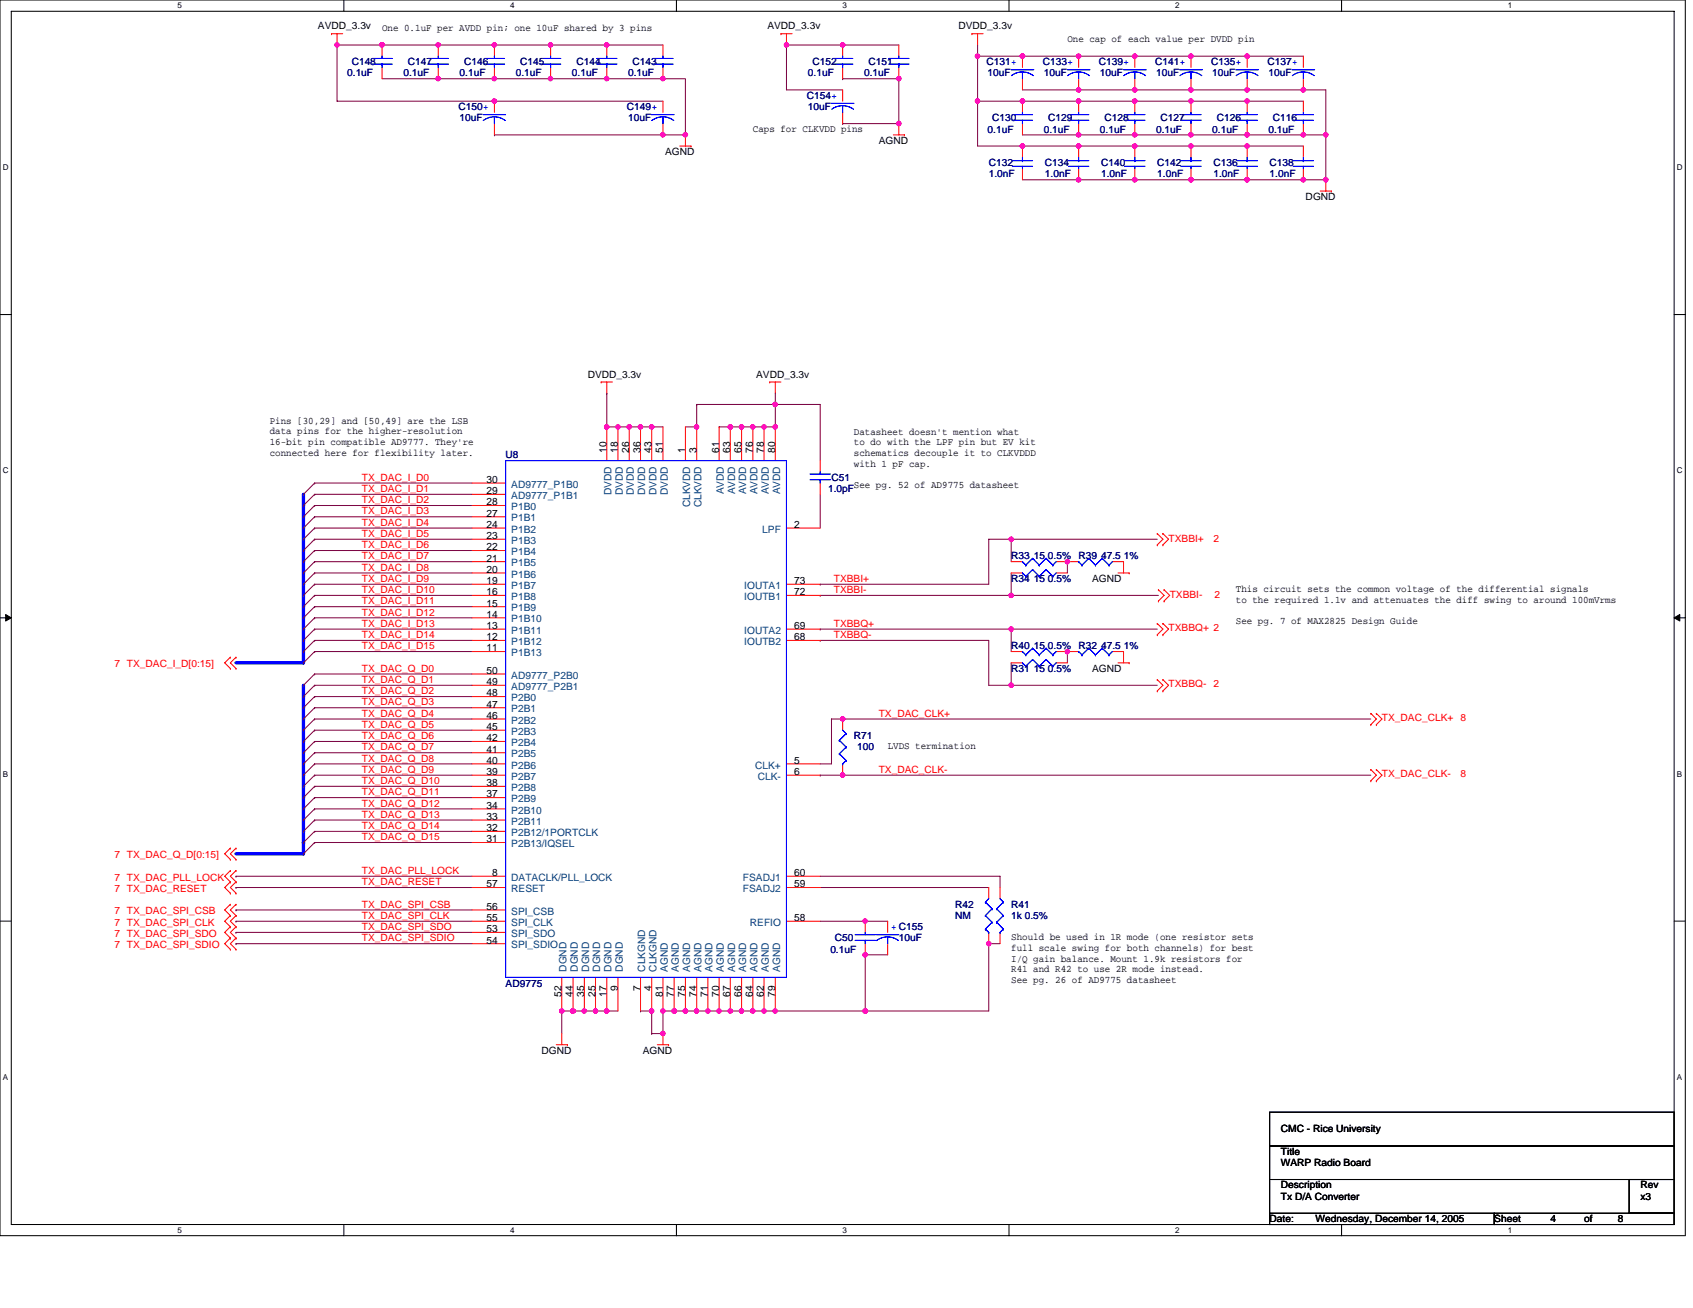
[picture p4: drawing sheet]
<svg xmlns="http://www.w3.org/2000/svg" width="279mm" height="216mm" viewBox="0 0 279 216" stroke-linecap="round" stroke-linejoin="round" font-family="sans-serif">
<path d="M0 0h278.1v204h-278.1zM1.9 1.9h274.4v200.2h-274.4z" fill="none" stroke="#000" stroke-width=".17"/>
<g fill="#fff">
<path d="M29.3 .2h.7v1.5h-.7z"/>
<path d="M29.3 202.3h.7v1.5h-.7z"/>
</g>
<path d="M56.7 0v1.9M56.7 202.1v1.9" fill="none" stroke="#000" stroke-width=".17"/>
<g fill="#fff">
<path d="M84.2 .2h.7v1.5h-.7z"/>
<path d="M84.2 202.3h.7v1.5h-.7z"/>
</g>
<path d="M111.6 0v1.9M111.6 202.1v1.9" fill="none" stroke="#000" stroke-width=".17"/>
<g fill="#fff">
<path d="M139.1 .2h.7v1.5h-.7z"/>
<path d="M139.1 202.3h.7v1.5h-.7z"/>
</g>
<path d="M166.5 0v1.9M166.5 202.1v1.9" fill="none" stroke="#000" stroke-width=".17"/>
<g fill="#fff">
<path d="M194 .2h.7v1.5h-.7z"/>
<path d="M194 202.3h.7v1.5h-.7z"/>
</g>
<path d="M221.4 0v1.9M221.4 202.1v1.9" fill="none" stroke="#000" stroke-width=".17"/>
<g fill="#fff">
<path d="M248.8 .2h.8v1.5h-.8z"/>
<path d="M248.8 202.3h.8v1.5h-.8z"/>
<path d="M.5 26.9h.9v1.4h-.9z"/>
<path d="M276.8 26.9h.9v1.4h-.9z"/>
<path d="M.5 76.9h.9v1.5h-.9z"/>
<path d="M276.8 76.9h.9v1.5h-.9z"/>
</g>
<path d="M0 51.9h1.9M276.3 51.9h1.9" fill="none" stroke="#000" stroke-width=".17"/>
<g fill="#fff">
<path d="M.5 127h.8v1.5h-.8z"/>
<path d="M276.8 127h.8v1.5h-.8z"/>
</g>
<path d="M0 102h1.9M276.3 102h1.9" fill="none" stroke="#000" stroke-width=".17"/>
<path d="M.9 101.4l1 .6-1 .5zM276.3 102l.9-.6v1.1z" fill="#000" stroke="#000" stroke-width=".17"/>
<g fill="#fff">
<path d="M.5 177.1h.8v1.4h-.8z"/>
<path d="M276.8 177.1h.8v1.4h-.8z"/>
</g>
<path d="M0 152h1.9M276.3 152h1.9M209.5 183.6h66.8v5.5h-66.8zM209.5 189.1h66.8v5.6h-66.8zM209.5 194.7v5.6M268.9 194.7h7.4v5.6h-7.4zM209.5 200.3h37.1v1.8h-37.1zM209.5 200.3h.1M246.6 200.3h29.7v1.8h-29.7z" fill="none" stroke="#000" stroke-width=".17"/>
<g fill="none" stroke="#800040" stroke-width=".17">
<path d="M55.6 7.4h.1M55.6 7.4v9.3h26M55.6 7.4h53.8M63.1 7.4h.1M63.1 13h9.2M72.3 7.4h.1M72.3 13h.1M72.3 13h40.8v9.3h-31.5M81.6 7.4h.1M81.6 13h.1M81.6 16.7h.1M81.6 16.7h27.8"/>
<path d="M90.9 13h.1M90.9 7.4h.1M100.1 7.4h.1M100.1 13h.1M139.1 13h.1M139.1 7.4h-9.3v7.4h9.3M139.1 7.4h9.2M139.1 7.4h.1M139.1 13h9.2v7.4h-9.2M161.3 16.7h.1M161.3 9.3h.1M161.3 7.4v1.9"/>
<path d="M161.3 9.3v7.4h7.4M161.3 16.7v7.4h7.4M161.3 9.3h53.8M168.7 9.3h.1M168.7 16.7h.1M168.7 14.8h9.3M168.7 16.7h46.4M178 9.3h.1M178 16.7h.1M178 14.8h.1M178 14.8h40.8v7.5M187.3 9.3h.1"/>
<path d="M187.3 16.7h.1M187.3 14.8h.1M196.6 14.8h.1M196.6 16.7h.1M196.6 9.3h.1M205.8 9.3h.1M205.8 16.7h.1M205.8 14.8h.1M81.6 22.3h.1M109.4 22.3h.1M139.1 20.4h.1M168.7 22.3h9.3"/>
<path d="M168.7 24.1h.1M168.7 29.7h9.3M168.7 24.1h46.4M178 22.3h.1M178 24.1h.1M178 29.7h.1M178 22.3h40.8M187.3 22.3h.1M187.3 24.1h.1M187.3 29.7h.1M196.6 24.1h.1M196.6 22.3h.1"/>
<path d="M196.6 29.7h.1M205.8 22.3h.1M205.8 24.1h.1M205.8 29.7h.1M215.1 29.7h.1M215.1 22.3h.1M218.8 22.3v7.4h-40.8M51.9 79.7h.1M51.9 79.7h26M51.9 79.7l-1.8 1.9M100.1 70.5h.1M100.1 64.9h.1"/>
<path d="M100.1 70.5h9.3M100.1 64.9v5.6M102 70.5h.1M103.8 70.5h.1M105.7 70.5h.1M107.5 70.5h.1M115 66.8h.1M115 66.8v3.7h-1.9M115 66.8h13M118.7 70.5h.1M120.5 70.5h.1M122.4 70.5h.1"/>
<path d="M124.2 70.5h.1M126.1 70.5h.1M128 66.8h7.4v9.2M128 66.8h.1M128 64.9v1.9M128 66.8v3.7h-9.3M50.1 81.6h.1M50.1 83.4h.1M50.1 85.3h.1M50.1 87.2h.1M50.1 89h.1M50.1 90.9h.1"/>
<path d="M50.1 92.7h.1M50.1 94.6h.1M50.1 96.4h.1M50.1 98.3h.1M51.9 98.3h.1M51.9 94.6h.1M51.9 96.4h.1M51.9 92.7h.1M51.9 90.9h.1M51.9 87.2h.1M51.9 89h.1M51.9 85.3h.1"/>
<path d="M51.9 81.6h.1M51.9 83.4h.1M51.9 98.3h26M51.9 89h26M51.9 96.4h26M51.9 94.6h26M51.9 92.7h26M51.9 90.9h26M51.9 87.2h26M51.9 85.3h26M51.9 81.6h26M51.9 83.4h26"/>
<path d="M51.9 81.6l-1.8 1.8M51.9 83.4l-1.8 1.9M51.9 85.3l-1.8 1.9M51.9 87.2l-1.8 1.8M51.9 89l-1.8 1.9M51.9 90.9l-1.8 1.8M51.9 92.7l-1.8 1.9M51.9 94.6l-1.8 1.8M51.9 96.4l-1.8 1.9M51.9 98.3l-1.8 1.8M135.4 96.4h.1M135.4 98.3h.1"/>
<path d="M135.4 81.6v5.6M135.4 98.3h55.8M166.9 98.3h.1M166.9 89v3.7M166.9 89h.1M166.9 89h-3.7v7.4h-27.8M166.9 94.6v3.7M166.9 89h24.1M176.1 92.7h.1M176.1 92.7v1.9M50.1 100.1h.1M50.1 102h.1"/>
<path d="M50.1 103.8h.1M50.1 105.7h.1M50.1 107.5h.1M50.1 109.4h.1M50.1 113.1h.1M50.1 115h.1M50.1 116.8h.1M50.1 118.7h.1M51.9 107.5h.1M51.9 105.7h.1M51.9 103.8h.1M51.9 102h.1"/>
<path d="M51.9 100.1h.1M51.9 118.7h.1M51.9 111.3h.1M51.9 113.1h.1M51.9 116.8h.1M51.9 115h.1M51.9 113.1h26M51.9 105.7h26M51.9 103.8h26M51.9 107.5h26M51.9 102h26M51.9 100.1h26"/>
<path d="M51.9 118.7h26M51.9 111.3h26M51.9 116.8h26M51.9 115h26M51.9 100.1l-1.8 1.9M51.9 102l-1.8 1.8M51.9 103.8l-1.8 1.9M51.9 105.7l-1.8 1.8M51.9 107.5l-1.8 1.9M51.9 111.3l-1.8 1.8M51.9 113.1l-1.8 1.9M51.9 115l-1.8 1.8"/>
<path d="M51.9 116.8l-1.8 1.9M51.9 118.7l-1.8 1.8M135.4 105.7h.1M135.4 105.7h27.8v7.4h3.7M135.4 103.8h.1M135.4 103.8h31.5M137.2 118.7v7.4h-1.8M137.2 118.7h.1M137.2 118.7h89M139.1 118.7h.1M166.9 113.1h.1M166.9 103.8h24.1"/>
<path d="M166.9 103.8v3.7M166.9 109.4v3.7M166.9 113.1h24.1M176.1 107.5h.1M176.1 107.5v1.9M50.1 120.5h.1M50.1 122.4h.1M50.1 124.2h.1M50.1 126.1h.1M50.1 128h.1M50.1 129.8h.1M50.1 131.7h.1"/>
<path d="M50.1 133.5h.1M50.1 135.4h.1M50.1 137.2h.1M50.1 139.1h.1M51.9 139.1h.1M51.9 137.2h.1M51.9 133.5h.1M51.9 135.4h.1M51.9 131.7h.1M51.9 128h.1M51.9 126.1h.1M51.9 129.8h.1"/>
<path d="M51.9 122.4h.1M51.9 124.2h.1M51.9 120.5h.1M51.9 139.1h26M51.9 137.2h26M51.9 133.5h26M51.9 135.4h26M51.9 131.7h26M51.9 128h26M51.9 126.1h26M51.9 129.8h26M51.9 122.4h26"/>
<path d="M51.9 124.2h26M51.9 120.5h26M51.9 120.5l-1.8 1.9M51.9 122.4l-1.8 1.8M51.9 124.2l-1.8 1.9M51.9 126.1l-1.8 1.9M51.9 128l-1.8 1.8M51.9 129.8l-1.8 1.9M51.9 131.7l-1.8 1.8M51.9 133.5l-1.8 1.9M51.9 135.4l-1.8 1.8M51.9 137.2l-1.8 1.9"/>
<path d="M51.9 139.1l-1.8 1.8M135.4 128h.1M135.4 128h90.8M139.1 128h.1M38.9 144.6h.1M38.9 146.5h.1M38.9 150.2h.1M38.9 152.1h.1M38.9 153.9h.1M38.9 155.8h.1M38.9 144.6h39M38.9 146.5h39"/>
<path d="M38.9 150.2h39M38.9 152.1h39M38.9 153.9h39M38.9 155.8h39M50.1 140.9h.1M135.4 146.5h27.8M135.4 144.6h29.6v1.9M135.4 152.1h7.4M142.8 152.1h.1M142.8 157.6v9.3M142.8 157.6h.1M142.8 152.1h3.7"/>
<path d="M142.8 157.6h3.7M163.2 155.8h1.8M163.2 155.8h.1M163.2 155.8v11.1h-53.8M92.7 166.9h.1M92.7 166.9v3.7M92.7 166.9h9.3M94.6 166.9h.1M96.4 166.9h.1M98.3 166.9h.1M100.1 166.9h.1M105.7 166.9h.1"/>
<path d="M105.7 166.9h1.8v3.7M107.5 170.6h.1M109.4 166.9h.1M109.4 166.9v3.7h-1.9M111.3 166.9h.1M113.1 166.9h.1M115 166.9h.1M116.8 166.9h.1M118.7 166.9h.1M120.5 166.9h.1M122.4 166.9h.1M124.2 166.9h.1"/>
<path d="M126.1 166.9h.1M128 166.9h.1M142.8 166.9h.1"/>
</g>
<g fill="#f0f" stroke="#f0f" stroke-width=".17">
<circle cx="176.1" cy="107.5" r=".36"/>
<circle cx="166.9" cy="113.1" r=".37"/>
<circle cx="166.9" cy="98.3" r=".36"/>
<circle cx="166.9" cy="89" r=".36"/>
<circle cx="166.9" cy="103.8" r=".37"/>
<circle cx="176.1" cy="92.7" r=".36"/>
<circle cx="100.1" cy="70.5" r=".36"/>
<circle cx="102" cy="70.5" r=".36"/>
<circle cx="107.5" cy="70.5" r=".36"/>
<circle cx="103.8" cy="70.5" r=".37"/>
<circle cx="120.5" cy="70.5" r=".36"/>
<circle cx="126.1" cy="70.5" r=".36"/>
<circle cx="122.4" cy="70.5" r=".37"/>
<circle cx="94.6" cy="166.9" r=".37"/>
<circle cx="92.7" cy="166.9" r=".36"/>
<circle cx="96.4" cy="166.9" r=".36"/>
<circle cx="100.1" cy="166.9" r=".36"/>
<circle cx="107.5" cy="166.9" r=".36"/>
<circle cx="111.2" cy="166.9" r=".36"/>
<circle cx="122.4" cy="166.9" r=".37"/>
<circle cx="115" cy="166.9" r=".36"/>
<circle cx="142.8" cy="166.9" r=".36"/>
<circle cx="127.9" cy="166.9" r=".36"/>
<circle cx="116.8" cy="166.9" r=".36"/>
<circle cx="113.1" cy="166.9" r=".37"/>
<circle cx="118.7" cy="166.9" r=".36"/>
<circle cx="120.5" cy="166.9" r=".36"/>
<circle cx="115" cy="70.5" r=".36"/>
<circle cx="105.7" cy="70.5" r=".36"/>
<circle cx="98.3" cy="166.9" r=".36"/>
<circle cx="124.2" cy="70.5" r=".36"/>
<circle cx="124.2" cy="166.9" r=".36"/>
<circle cx="142.8" cy="152" r=".36"/>
<circle cx="142.8" cy="157.6" r=".36"/>
<circle cx="163.2" cy="155.7" r=".36"/>
<circle cx="139.1" cy="127.9" r=".36"/>
<circle cx="127.9" cy="70.5" r=".36"/>
<circle cx="127.9" cy="66.7" r=".37"/>
<circle cx="109.4" cy="170.6" r=".36"/>
<circle cx="109.4" cy="166.9" r=".36"/>
<circle cx="126.1" cy="166.9" r=".36"/>
<circle cx="168.7" cy="9.3" r=".37"/>
<circle cx="187.3" cy="9.3" r=".37"/>
<circle cx="205.8" cy="9.3" r=".37"/>
<circle cx="178" cy="9.3" r=".37"/>
<circle cx="168.7" cy="16.7" r=".37"/>
<circle cx="205.8" cy="16.7" r=".37"/>
<circle cx="178" cy="16.7" r=".37"/>
<circle cx="187.3" cy="16.7" r=".37"/>
<circle cx="215.1" cy="14.8" r=".37"/>
<circle cx="205.8" cy="14.8" r=".37"/>
<circle cx="187.3" cy="14.8" r=".37"/>
<circle cx="196.5" cy="14.8" r=".37"/>
<circle cx="178" cy="14.8" r=".37"/>
<circle cx="178" cy="22.2" r=".37"/>
<circle cx="187.3" cy="22.2" r=".37"/>
<circle cx="205.8" cy="22.2" r=".37"/>
<circle cx="205.8" cy="24.1" r=".37"/>
<circle cx="178" cy="24.1" r=".37"/>
<circle cx="187.3" cy="24.1" r=".37"/>
<circle cx="168.7" cy="24.1" r=".37"/>
<circle cx="196.5" cy="24.1" r=".37"/>
<circle cx="187.3" cy="29.7" r=".38"/>
<circle cx="178" cy="29.7" r=".38"/>
<circle cx="218.8" cy="29.7" r=".37"/>
<circle cx="215.1" cy="29.7" r=".38"/>
<circle cx="218.8" cy="22.2" r=".36"/>
<circle cx="215.1" cy="22.2" r=".37"/>
<circle cx="161.3" cy="16.7" r=".36"/>
<circle cx="196.5" cy="16.7" r=".37"/>
<circle cx="196.5" cy="9.3" r=".37"/>
<circle cx="205.8" cy="29.7" r=".38"/>
<circle cx="196.5" cy="22.2" r=".37"/>
<circle cx="196.5" cy="29.7" r=".38"/>
<circle cx="63" cy="7.4" r=".36"/>
<circle cx="55.6" cy="7.4" r=".36"/>
<circle cx="81.6" cy="7.4" r=".36"/>
<circle cx="72.3" cy="7.4" r=".36"/>
<circle cx="100.1" cy="7.4" r=".36"/>
<circle cx="109.4" cy="22.2" r=".36"/>
<circle cx="109.4" cy="13" r=".36"/>
<circle cx="100.1" cy="13" r=".36"/>
<circle cx="72.3" cy="13" r=".36"/>
<circle cx="90.8" cy="13" r=".36"/>
<circle cx="81.6" cy="13" r=".36"/>
<circle cx="113.1" cy="22.2" r=".37"/>
<circle cx="81.6" cy="16.7" r=".36"/>
<circle cx="148.3" cy="13" r=".36"/>
<circle cx="129.8" cy="7.4" r=".36"/>
<circle cx="139.1" cy="7.4" r=".36"/>
<circle cx="148.3" cy="20.4" r=".37"/>
<circle cx="90.8" cy="7.4" r=".36"/>
<circle cx="161.3" cy="9.3" r=".36"/>
<circle cx="139.1" cy="118.7" r=".36"/>
</g>
<path d="M50.1 81.6v27.8h-11.2M50.1 113.1v26M50.1 139.1v1.8h-11.2M50.1 139.1h.1" fill="none" stroke="#00f" stroke-width=".55"/>
<g fill="none" stroke="#f00" stroke-width=".17">
<path d="M54.7 5.6h.1M54.7 5.6h1.9M55.6 5.6v1.8M63.1 7.4v1.9M63.1 11.1v1.9M72.3 7.4v1.9M72.3 11.1v1.9M81.6 7.4v1.9M81.6 11.1v1.9M81.6 16.7v1.8M90.9 7.4v1.9M90.9 11.1v1.9"/>
<path d="M100.1 7.4v1.9M100.1 11.1v1.9M109.4 7.4v1.9M109.4 11.1v1.9M109.4 16.7v1.8M128.9 5.6h.1M128.9 5.6h1.8M129.8 5.6v1.8M139.1 7.4v1.9M139.1 11.1v1.9M139.1 14.8v1.9M139.1 18.5v1.9"/>
<path d="M148.3 7.4v1.9M148.3 11.1v1.9M160.4 5.6h.1M160.4 5.6h1.8M161.3 5.6v1.8M168.7 9.3v1.8M168.7 13v1.8M168.7 16.7v1.8M178 9.3v1.8M178 13v1.8M178 16.7v1.8M187.3 9.3v1.8"/>
<path d="M187.3 13v1.8M187.3 16.7v1.8M196.6 9.3v1.8M196.6 13v1.8M196.6 16.7v1.8M205.8 9.3v1.8M205.8 13v1.8M205.8 16.7v1.8M215.1 9.3v1.8M215.1 13v1.8M215.1 16.7v1.8M81.6 20.4v1.9"/>
<path d="M109.4 20.4v1.9M112.2 24.1h1.8M113.1 22.3v1.8M114 24.1h.1M147.4 22.3h1.9M148.3 20.4v1.9M149.3 22.3h.1M168.7 20.4v1.9M168.7 24.1v1.9M168.7 27.8v1.9M178 20.4v1.9M178 24.1v1.9"/>
<path d="M178 27.8v1.9M187.3 20.4v1.9M187.3 24.1v1.9M187.3 27.8v1.9M196.6 20.4v1.9M196.6 24.1v1.9M196.6 27.8v1.9M205.8 20.4v1.9M205.8 24.1v1.9M205.8 27.8v1.9M215.1 20.4v1.9M215.1 24.1v1.9"/>
<path d="M215.1 27.8v1.9M217.9 31.5h1.8M218.8 29.7v1.8M219.7 31.5h.1M77.9 79.7h5.5M99.2 63.1h.1M99.2 63.1h1.9M100.1 63.1v1.8M100.1 70.5v5.5M102 70.5v5.5M103.8 70.5v5.5M105.7 70.5v5.5"/>
<path d="M107.5 70.5v5.5M109.4 70.5v5.5M113.1 70.5v5.5M115 70.5v5.5M118.7 70.5v5.5M120.5 70.5v5.5M122.4 70.5v5.5M124.2 70.5v5.5M126.1 70.5v5.5M127 63.1h.1M127 63.1h1.9M128 63.1v1.8"/>
<path d="M128 70.5v5.5M135.4 76v1.9M135.4 79.7v1.9M77.9 94.6h5.5M77.9 92.7h5.5M77.9 87.2h5.5M77.9 83.4h5.5M77.9 85.3h5.5M77.9 89h5.5M77.9 90.9h5.5M77.9 96.4h5.5M77.9 98.3h5.5"/>
<path d="M77.9 81.6h5.5M129.8 87.2h5.6M129.8 96.4h5.6M129.8 98.3h5.6M166.9 94.6h1.8M166.9 92.7h1.8M174.3 94.6h1.8M174.3 92.7h3.7M183.6 92.7h1.8v1.9M184.5 94.6h1.9M186.4 94.6h.1M191 89.9h.1"/>
<path d="M191 88.1h.1M191 88.1l.9 .9-.9 .9M191.2 99.2h.1M191.2 97.3h.1M191.2 97.3l.9 1-.9 .9M191.9 89.9h.1M191.9 88.1h.1M191.9 88.1l.9 .9-.9 .9M192.1 99.2h.1M192.1 97.3h.1M192.1 97.3l.9 1-.9 .9M38 108.5h.1"/>
<path d="M38 110.3h.1M38 108.5l-.9 .9 .9 .9M38.9 108.5h.1M38.9 110.3h.1M38.9 108.5l-.9 .9 .9 .9M77.9 107.5h5.5M77.9 102h5.5M77.9 103.8h5.5M77.9 105.7h5.5M77.9 100.1h5.5M77.9 115h5.5M77.9 116.8h5.5"/>
<path d="M77.9 118.7h5.5M77.9 113.1h5.5M77.9 111.3h5.5M129.8 103.8h5.6M129.8 105.7h5.6M139.1 118.7v1.8M166.9 109.4h1.8M166.9 107.5h1.8M174.3 109.4h1.8M174.3 107.5h3.7M183.6 107.5h1.8v1.9M184.5 109.4h1.9"/>
<path d="M186.4 109.4h.1M191 104.8h.1M191 102.9h.1M191 114h.1M191 112.2h.1M191 102.9l.9 .9-.9 1M191 112.2l.9 .9-.9 .9M191.9 104.8h.1M191.9 102.9h.1M191.9 114h.1M191.9 112.2h.1M191.9 102.9l.9 .9-.9 1"/>
<path d="M191.9 112.2l.9 .9-.9 .9M226.2 119.6h.1M226.2 117.8h.1M226.2 117.8l.9 .9-.9 .9M227.1 119.6h.1M227.1 117.8h.1M227.1 117.8l1 .9-1 .9M38 140h.1M38 140l-.9 .9 .9 1M38.9 140h.1M38.9 140l-.9 .9 .9 1M77.9 128h5.5"/>
<path d="M77.9 126.1h5.5M77.9 133.5h5.5M77.9 135.4h5.5M77.9 137.2h5.5M77.9 139.1h5.5M77.9 120.5h5.5M77.9 122.4h5.5M77.9 124.2h5.5M77.9 129.8h5.5M77.9 131.7h5.5M129.8 128h5.6M129.8 126.1h5.6"/>
<path d="M139.1 126.1v1.9M226.2 128.9h.1M226.2 127h.1M226.2 127l.9 1-.9 .9M227.1 128.9h.1M227.1 127h.1M227.1 127l1 1-1 .9M38 141.9h.1M38 143.7h.1M38 145.6h.1M38 147.4h.1M38 149.3h.1"/>
<path d="M38 151.1h.1M38 153h.1M38 154.8h.1M38 156.7h.1M38 143.7l-.9 .9 .9 1M38 145.6l-.9 .9 .9 .9M38 149.3l-.9 .9 .9 .9M38 151.1l-.9 1 .9 .9M38 153l-.9 .9 .9 .9M38 154.8l-.9 1 .9 .9M38.9 141.9h.1M38.9 143.7h.1"/>
<path d="M38.9 145.6h.1M38.9 147.4h.1M38.9 149.3h.1M38.9 151.1h.1M38.9 153h.1M38.9 154.8h.1M38.9 156.7h.1M38.9 143.7l-.9 .9 .9 1M38.9 145.6l-.9 .9 .9 .9M38.9 149.3l-.9 .9 .9 .9M38.9 151.1l-.9 1 .9 .9M38.9 153l-.9 .9 .9 .9"/>
<path d="M38.9 154.8l-.9 1 .9 .9M77.9 144.6h5.5M77.9 146.5h5.5M77.9 152.1h5.5M77.9 155.8h5.5M77.9 150.2h5.5M77.9 153.9h5.5M129.8 144.6h5.6M129.8 146.5h5.6M129.8 152.1h5.6M142.8 152.1v1.8M142.8 155.8v1.8"/>
<path d="M146.5 152.1v1.8M146.5 155.8v1.8M163.2 146.5v1.8M163.2 153.9v1.9M165 146.5v1.8M165 153.9v1.9M91.8 172.4h1.8M92.7 170.6v1.8M92.7 161.3v5.6M93.6 172.4h.1M94.6 161.3v5.6M96.4 161.3v5.6"/>
<path d="M98.3 161.3v5.6M100.1 161.3v5.6M102 161.3v5.6M105.7 161.3v5.6M107.5 161.3v5.6M108.5 172.4h1.8M109.4 170.6v1.8M109.4 161.3v5.6M110.3 172.4h.1M111.3 161.3v5.6M113.1 161.3v5.6M115 161.3v5.6"/>
<path d="M116.8 161.3v5.6M118.7 161.3v5.6M120.5 161.3v5.6M122.4 161.3v5.6M124.2 161.3v5.6M126.1 161.3v5.6M128 161.3v5.6"/>
</g>
<g fill="none" stroke="#00f" stroke-width=".17">
<path d="M61.4 10.6h3.3M61.4 9.7h3.3M63.1 9.3v.4M63.1 10.6h.1M63.1 10.6v.5M70.7 10.6h3.3M70.7 9.7h3.3M72.3 9.3v.4M72.3 10.6h.1M72.3 10.6v.5M79.7 18.9h3.7M79.8 19.9a2.97 2.97 0 0 1 3.6 0"/>
<path d="M79.9 10.6h3.4M79.9 9.7h3.4M81.6 19.3v1.1M81.6 9.3v.4M81.6 10.6h.1M81.6 10.6v.5M89.2 10.6h3.3M89.2 9.7h3.3M90.9 9.3v.4M90.9 10.6h.1M90.9 10.6v.5M98.5 10.6h3.3"/>
<path d="M98.5 9.7h3.3M100.1 9.3v.4M100.1 10.6h.1M100.1 10.6v.5M107.5 18.9h3.8M107.6 19.9a2.97 2.97 0 0 1 3.6 0M107.7 10.6h3.4M107.7 9.7h3.4M109.4 9.3v.4M109.4 10.6h.1M109.4 19.3v1.1M109.4 10.6v.5"/>
<path d="M137.2 17.1h3.7M137.3 18l1-.5 .7-.1 .8 .1 1.1 .5M137.4 10.6h3.3M137.4 9.7h3.3M139.1 17.4v1.1M139.1 9.3v.4M139.1 10.6h.1M139.1 10.6v.5M146.7 10.6h3.3M146.7 9.7h3.3M148.3 9.3v.4M148.3 10.6h.1"/>
<path d="M148.3 10.6v.5M166.9 11.5h3.7M166.9 12.5a2.94 2.94 0 0 1 3.6 0M167.1 19.9h3.3M167.1 18.9h3.3M168.7 11.9v1.1M168.7 18.5v.4M168.7 19.9h.1M168.7 19.9v.5M176.1 11.5h3.8M176.2 12.5a2.94 2.94 0 0 1 3.6 0M176.3 19.9h3.4"/>
<path d="M176.3 18.9h3.4M178 18.5v.4M178 19.9h.1M178 11.9v1.1M178 19.9v.5M185.4 11.5h3.7M185.6 19.9h3.4M185.6 18.9h3.4M187.3 11.9l-1.2 .2-.6 .4M187.3 11.9l1.1 .2 .7 .4M187.3 11.9v1.1M187.3 18.5v.4"/>
<path d="M187.3 19.9h.1M187.3 19.9v.5M194.7 11.5h3.7M194.7 12.5a2.94 2.94 0 0 1 3.6 0M194.9 19.9h3.3M194.9 18.9h3.3M196.6 11.9v1.1M196.6 18.5v.4M196.6 19.9h.1M196.6 19.9v.5M204 11.5h3.7M204 12.5a2.94 2.94 0 0 1 3.6 0"/>
<path d="M204.2 19.9h3.3M204.2 18.9h3.3M205.8 11.9v1.1M205.8 18.5v.4M205.8 19.9h.1M205.8 19.9v.5M213.2 11.5h3.8M213.4 19.9h3.4M213.4 18.9h3.4M215.1 11.9l-1.2 .2-.6 .4M215.1 11.9l1.1 .2 .7 .4M215.1 11.9v1.1"/>
<path d="M215.1 18.5v.4M215.1 19.9h.1M215.1 19.9v.5M167.1 26.5h3.3M167.1 27.5h3.3M168.7 27.5v.3M168.7 26.5h.1M168.7 26v.5M176.3 26.5h3.4M176.3 27.5h3.4M178 27.5v.3M178 26.5h.1"/>
<path d="M178 26v.5M185.6 26.5h3.4M185.6 27.5h3.4M187.3 27.5v.3M187.3 26.5h.1M187.3 26v.5M194.9 26.5h3.3M194.9 27.5h3.3M196.6 27.5v.3M196.6 26.5h.1M196.6 26v.5M204.2 26.5h3.3"/>
<path d="M204.2 27.5h3.3M205.8 27.5v.3M205.8 26.5h.1M205.8 26v.5M213.4 26.5h3.4M213.4 27.5h3.4M215.1 27.5v.3M215.1 26.5h.1M215.1 26v.5M83.4 76h46.4v85.3h-46.4zM133.7 79.2h3.3M133.7 78.3h3.3"/>
<path d="M135.4 77.9v.4M135.4 79.2h.1M135.4 79.2v.5M168.7 94.6h.1M168.7 92.7h.1M168.7 94.6l.6 .5M168.7 92.7l.6 .6M169.3 95.1h.1M169.3 93.3h.1M170.4 94h.1M170.4 92.2h.1M170.4 94l1.1 1.1"/>
<path d="M170.4 94l-1.1 1.1M170.4 92.2l1.1 1.1M170.4 92.2l-1.1 1.1M171.5 95.1h.1M171.5 93.3h.1M172.6 94h.1M172.6 92.2h.1M172.6 94l1.2 1.1M172.6 94l-1.1 1.1M172.6 92.2l1.2 1.1M172.6 92.2l-1.1 1.1M173.8 95.1h.1"/>
<path d="M173.8 93.3h.1M174.3 94.6l-.5 .5M174.3 92.7l-.5 .6M178 92.7h.1M178 92.7l.6 .6M178.6 93.3h.1M179.7 92.2h.1M179.7 92.2l1.1 1.1M179.7 92.2l-1.1 1.1M180.8 93.3h.1M181.9 92.2h.1M181.9 92.2l1.1 1.1"/>
<path d="M181.9 92.2l-1.1 1.1M183 93.3h.1M183.6 92.7l-.6 .6M168.7 107.5h.1M168.7 109.4h.1M168.7 107.5l.6 .6M168.7 109.4l.6 .6M169.3 108.1h.1M169.3 110h.1M170.4 107h.1M170.4 108.9h.1M170.4 107l1.1 1.1"/>
<path d="M170.4 107l-1.1 1.1M170.4 108.9l1.1 1.1M170.4 108.9l-1.1 1.1M171.5 108.1h.1M171.5 110h.1M172.6 107h.1M172.6 108.9h.1M172.6 107l1.2 1.1M172.6 107l-1.1 1.1M172.6 108.9l1.2 1.1M172.6 108.9l-1.1 1.1M173.8 108.1h.1"/>
<path d="M173.8 110h.1M174.3 107.5l-.5 .6M174.3 109.4l-.5 .6M178 107.5h.1M178 107.5l.6 .6M178.6 108.1h.1M179.7 107h.1M179.7 107l1.1 1.1M179.7 107l-1.1 1.1M180.8 108.1h.1M181.9 107h.1M181.9 107l1.1 1.1"/>
<path d="M181.9 107l-1.1 1.1M183 108.1h.1M183.6 107.5l-.6 .6M138.5 122.2h.1M138.5 124.4h.1M138.5 122.2l1.1 1.1M138.5 124.4l1.1 1.1M139.1 126.1h.1M139.1 120.5l.5 .6M139.6 121.1h.1M139.6 123.3h.1M139.6 125.5h.1"/>
<path d="M139.6 121.1l-1.1 1.1M139.6 123.3l-1.1 1.1M139.6 125.5l-.5 .6M141.1 155.2h3.3M141.1 154.3h3.3M142.8 153.9v.4M142.8 155.2h.1M142.8 155.2v.6M144.6 154.3h3.7M144.7 155.3a2.97 2.97 0 0 1 3.6 0M146.5 154.6v1.2M162.6 148.9h.1"/>
<path d="M162.6 151.1h.1M162.6 153.4h.1M162.6 148.9l1.1 1.1M162.6 151.1l1.1 1.1M162.6 153.4l.6 .5M163.2 153.9h.1M163.2 148.3l-.6 .6M163.7 150h.1M163.7 152.2h.1M163.7 150l-1.1 1.1M163.7 152.2l-1.1 1.2M164.5 150h.1"/>
<path d="M164.5 152.2h.1M164.5 150l1.1 1.1M164.5 152.2l1.1 1.2M165 153.9h.1M165 148.3l.6 .6M165.6 148.9h.1M165.6 151.1h.1M165.6 153.4h.1M165.6 148.9l-1.1 1.1M165.6 151.1l-1.1 1.1M165.6 153.4l-.6 .5"/>
</g>
<g font-size="1.7">
<text x="52.5" y="4.8">AVDD_3.3v</text>
<text x="63.1" y="5">One 0.1uF per AVDD pin; one 10uF shared by 3 pins</text>
<text x="126.6" y="4.8">AVDD_3.3v</text>
<text x="158.2" y="4.8">DVDD_3.3v</text>
<text x="176.1" y="6.9">One cap of each value per DVDD pin</text>
<text x="124.2" y="21.7">Caps for CLKVDD pins</text>
<text x="145" y="23.7">AGND</text>
<text x="109.8" y="25.6">AGND</text>
<text x="215.5" y="33">DGND</text>
<text x="97" y="62.3">DVDD_3.3v</text>
<text x="124.8" y="62.3">AVDD_3.3v</text>
<text x="44.5" y="69.9">Pins [30,29] and [50,49] are the LSB</text>
<text x="44.5" y="71.7">data pins for the higher-resolution</text>
<text x="140.9" y="71.8">Datasheet doesn't mention what</text>
<text x="44.5" y="73.4">16-bit pin compatible AD9777. They're</text>
<text x="44.5" y="75.2">connected here for flexibility later.</text>
<text x="100.1" y="74.7" transform="rotate(-90 100.1 74.7)">10</text>
<text x="102" y="74.7" transform="rotate(-90 102 74.7)">18</text>
<text x="103.8" y="74.7" transform="rotate(-90 103.8 74.7)">26</text>
<text x="105.7" y="74.7" transform="rotate(-90 105.7 74.7)">36</text>
<text x="107.5" y="74.7" transform="rotate(-90 107.5 74.7)">43</text>
<text x="109.4" y="74.7" transform="rotate(-90 109.4 74.7)">51</text>
<text x="113.1" y="74.7" transform="rotate(-90 113.1 74.7)">1</text>
<text x="115" y="74.7" transform="rotate(-90 115 74.7)">3</text>
<text x="118.7" y="74.7" transform="rotate(-90 118.7 74.7)">61</text>
<text x="120.5" y="74.7" transform="rotate(-90 120.5 74.7)">63</text>
<text x="122.4" y="74.7" transform="rotate(-90 122.4 74.7)">65</text>
<text x="124.2" y="74.7" transform="rotate(-90 124.2 74.7)">76</text>
<text x="126.1" y="74.7" transform="rotate(-90 126.1 74.7)">78</text>
<text x="127.9" y="74.7" transform="rotate(-90 127.9 74.7)">80</text>
<text x="140.9" y="73.5">to do with the LPF pin but EV kit</text>
<text x="140.9" y="75.3">schematics decouple it to CLKVDDD</text>
<text x="140.9" y="77">with 1 pF cap.</text>
<text x="80.3" y="83.4">28</text>
<text x="80.3" y="81.6">29</text>
<text x="80.3" y="79.7">30</text>
<text x="140.9" y="80.6">See pg. 52 of AD9775 datasheet</text>
<text x="80.3" y="85.3">27</text>
<text x="80.3" y="87.1">24</text>
<text x="80.3" y="89">23</text>
<text x="131.1" y="87.1">2</text>
<text x="80.3" y="90.8">22</text>
<text x="80.3" y="92.7">21</text>
<text x="80.3" y="94.6">20</text>
<text x="80.3" y="102">14</text>
<text x="80.3" y="96.4">19</text>
<text x="80.3" y="98.3">16</text>
<text x="80.3" y="100.1">15</text>
<text x="131.1" y="96.4">73</text>
<text x="131.1" y="98.3">72</text>
<text x="180.2" y="96.1">AGND</text>
<text x="204" y="97.7">This circuit sets the common voltage of the differential signals</text>
<text x="204" y="99.5">to the required 1.1v and attenuates the diff swing to around 100mVrms</text>
<text x="80.3" y="103.8">13</text>
<text x="80.3" y="105.7">12</text>
<text x="80.3" y="107.5">11</text>
<text x="131.1" y="103.8">69</text>
<text x="131.1" y="105.7">68</text>
<text x="204" y="103">See pg. 7 of MAX2825 Design Guide</text>
<text x="80.3" y="113.1">49</text>
<text x="80.3" y="111.2">50</text>
<text x="180.2" y="110.9">AGND</text>
<text x="80.3" y="115">48</text>
<text x="80.3" y="116.8">47</text>
<text x="80.3" y="118.7">46</text>
<text x="80.3" y="120.5">45</text>
<text x="80.3" y="122.4">42</text>
<text x="80.3" y="124.2">41</text>
<text x="146.5" y="123.7">LVDS termination</text>
<text x="80.3" y="126.1">40</text>
<text x="80.3" y="127.9">39</text>
<text x="80.3" y="129.8">38</text>
<text x="80.3" y="131.6">37</text>
<text x="131.1" y="127.9">6</text>
<text x="131.1" y="126.1">5</text>
<text x="80.3" y="133.5">34</text>
<text x="80.3" y="135.3">33</text>
<text x="80.3" y="137.2">32</text>
<text x="80.3" y="139">31</text>
<text x="80.3" y="146.5">57</text>
<text x="81.2" y="144.6">8</text>
<text x="131.1" y="144.6">60</text>
<text x="131.1" y="146.5">59</text>
<text x="80.3" y="155.7">54</text>
<text x="80.3" y="152">55</text>
<text x="80.3" y="150.2">56</text>
<text x="80.3" y="153.9">53</text>
<text x="131.1" y="152">58</text>
<text x="166.9" y="155.2">Should be used in 1R mode (one resistor sets</text>
<text x="166.9" y="157">full scale swing for both channels) for best</text>
<text x="166.9" y="158.7">I/Q gain balance. Mount 1.9k resistors for</text>
<text x="166.9" y="160.5">R41 and R42 to use 2R mode instead.</text>
<text x="92.7" y="164.5" transform="rotate(-90 92.7 164.5)">52</text>
<text x="94.6" y="164.5" transform="rotate(-90 94.6 164.5)">44</text>
<text x="96.4" y="164.5" transform="rotate(-90 96.4 164.5)">35</text>
<text x="98.3" y="164.5" transform="rotate(-90 98.3 164.5)">25</text>
<text x="100.1" y="164.5" transform="rotate(-90 100.1 164.5)">17</text>
<text x="102" y="163.6" transform="rotate(-90 102 163.6)">9</text>
<text x="105.7" y="163.6" transform="rotate(-90 105.7 163.6)">7</text>
<text x="107.5" y="163.6" transform="rotate(-90 107.5 163.6)">4</text>
<text x="109.4" y="164.5" transform="rotate(-90 109.4 164.5)">81</text>
<text x="111.2" y="164.5" transform="rotate(-90 111.2 164.5)">77</text>
<text x="113.1" y="164.5" transform="rotate(-90 113.1 164.5)">75</text>
<text x="115" y="164.5" transform="rotate(-90 115 164.5)">74</text>
<text x="116.8" y="164.5" transform="rotate(-90 116.8 164.5)">71</text>
<text x="118.7" y="164.5" transform="rotate(-90 118.7 164.5)">70</text>
<text x="120.5" y="164.5" transform="rotate(-90 120.5 164.5)">67</text>
<text x="122.4" y="164.5" transform="rotate(-90 122.4 164.5)">66</text>
<text x="124.2" y="164.5" transform="rotate(-90 124.2 164.5)">64</text>
<text x="126.1" y="164.5" transform="rotate(-90 126.1 164.5)">62</text>
<text x="127.9" y="164.5" transform="rotate(-90 127.9 164.5)">79</text>
<text x="166.9" y="162.2">See pg. 26 of AD9775 datasheet</text>
<text x="89.4" y="173.9">DGND</text>
<text x="106.1" y="173.9">AGND</text>
<text x="211.4" y="190.6">Title</text>
<text x="211.4" y="186.9">CMC - Rice University</text>
<text x="211.4" y="196.2">Description</text>
<text x="211.4" y="192.5">WARP Radio Board</text>
<text x="270.7" y="196.2">Rev</text>
<text x="209.5" y="201.7">Date:</text>
<text x="211.4" y="198">Tx D/A Converter</text>
<text x="217.1" y="201.7">Wednesday, December 14, 2005</text>
<text x="246.6" y="201.7">Sheet</text>
<text x="255.9" y="201.7">4</text>
<text x="261.5" y="201.7">of</text>
<text x="267" y="201.7">8</text>
<text x="270.7" y="198">x3</text>
</g>
<g font-size="1.7" fill="#000080">
<text x="58" y="10.8">C148</text>
<text x="67.3" y="10.8">C147</text>
<text x="76.6" y="10.8">C146</text>
<text x="85.9" y="10.8">C145</text>
<text x="95.1" y="10.8">C144</text>
<text x="104.4" y="10.8">C143</text>
<text x="134.1" y="10.8">C152</text>
<text x="143.3" y="10.8">C151</text>
<text x="162.8" y="10.8">C131+</text>
<text x="172.1" y="10.8">C133+</text>
<text x="181.4" y="10.8">C139+</text>
<text x="190.6" y="10.8">C141+</text>
<text x="199.9" y="10.8">C135+</text>
<text x="209.2" y="10.8">C137+</text>
<text x="57.3" y="12.6">0.1uF</text>
<text x="66.6" y="12.6">0.1uF</text>
<text x="75.8" y="12.6">0.1uF</text>
<text x="85.1" y="12.6">0.1uF</text>
<text x="94.4" y="12.6">0.1uF</text>
<text x="103.7" y="12.6">0.1uF</text>
<text x="133.1" y="16.3">C154+</text>
<text x="133.3" y="12.6">0.1uF</text>
<text x="142.6" y="12.6">0.1uF</text>
<text x="163" y="12.6">10uF</text>
<text x="172.3" y="12.6">10uF</text>
<text x="181.5" y="12.6">10uF</text>
<text x="190.8" y="12.6">10uF</text>
<text x="200.1" y="12.6">10uF</text>
<text x="209.3" y="12.6">10uF</text>
<text x="75.6" y="18.2">C150+</text>
<text x="75.8" y="20">10uF</text>
<text x="103.5" y="18.2">C149+</text>
<text x="103.7" y="20">10uF</text>
<text x="133.3" y="18.2">10uF</text>
<text x="163" y="21.9">0.1uF</text>
<text x="163.7" y="20">C130</text>
<text x="172.3" y="21.9">0.1uF</text>
<text x="173" y="20">C129</text>
<text x="181.5" y="21.9">0.1uF</text>
<text x="182.3" y="20">C128</text>
<text x="190.8" y="21.9">0.1uF</text>
<text x="191.5" y="20">C127</text>
<text x="200.1" y="21.9">0.1uF</text>
<text x="200.8" y="20">C126</text>
<text x="209.3" y="21.9">0.1uF</text>
<text x="210.1" y="20">C116</text>
<text x="163.2" y="27.5">C132</text>
<text x="163.2" y="29.3">1.0nF</text>
<text x="172.4" y="27.5">C134</text>
<text x="172.4" y="29.3">1.0nF</text>
<text x="181.7" y="27.5">C140</text>
<text x="181.7" y="29.3">1.0nF</text>
<text x="191" y="27.5">C142</text>
<text x="191" y="29.3">1.0nF</text>
<text x="200.3" y="27.5">C136</text>
<text x="200.3" y="29.3">1.0nF</text>
<text x="209.5" y="27.5">C138</text>
<text x="209.5" y="29.3">1.0nF</text>
<text x="83.4" y="75.6">U8</text>
<text x="136.7" y="81.2">1.0pF</text>
<text x="137.2" y="79.4">C51</text>
<text x="166.9" y="92.4">R33 15 0.5%</text>
<text x="178" y="92.4">R39 47.5 1%</text>
<text x="166.9" y="96.1">R34 15 0.5%</text>
<text x="166.9" y="107.2">R40 15 0.5%</text>
<text x="178" y="107.2">R32 47.5 1%</text>
<text x="166.9" y="110.9">R31 15 0.5%</text>
<text x="140.9" y="122">R71</text>
<text x="141.5" y="123.9">100</text>
<text x="157.6" y="149.8">R42</text>
<text x="166.9" y="149.8">R41</text>
<text x="137.8" y="155.4">C50</text>
<text x="148.3" y="155.4">10uF</text>
<text x="157.6" y="151.7">NM</text>
<text x="166.9" y="151.7">1k 0.5%</text>
<text x="137" y="157.2">0.1uF</text>
<text x="83.4" y="163">AD9775</text>
</g>
<g font-size="1.7" fill="#f00">
<text x="59.7" y="81.2">TX_DAC_I_D1</text>
<text x="59.7" y="79.4">TX_DAC_I_D0</text>
<text x="59.7" y="83.1">TX_DAC_I_D2</text>
<text x="59.7" y="86.8">TX_DAC_I_D4</text>
<text x="59.7" y="88.6">TX_DAC_I_D5</text>
<text x="59.7" y="84.9">TX_DAC_I_D3</text>
<text x="192.8" y="89.4">TXBBI+</text>
<text x="200.3" y="89.4">2</text>
<text x="59.7" y="94.2">TX_DAC_I_D8</text>
<text x="59.7" y="92.3">TX_DAC_I_D7</text>
<text x="59.7" y="90.5">TX_DAC_I_D6</text>
<text x="59.7" y="101.6">TX_DAC_I_D12</text>
<text x="59.7" y="99.8">TX_DAC_I_D11</text>
<text x="59.7" y="97.9">TX_DAC_I_D10</text>
<text x="59.7" y="96.1">TX_DAC_I_D9</text>
<text x="137.6" y="96.1">TXBBI+</text>
<text x="137.6" y="97.9">TXBBI-</text>
<text x="193" y="98.7">TXBBI-</text>
<text x="200.4" y="98.7">2</text>
<text x="59.7" y="107.2">TX_DAC_I_D15</text>
<text x="59.7" y="105.3">TX_DAC_I_D14</text>
<text x="59.7" y="103.5">TX_DAC_I_D13</text>
<text x="137.6" y="105.3">TXBBQ-</text>
<text x="137.6" y="103.5">TXBBQ+</text>
<text x="192.8" y="104.2">TXBBQ+ 2</text>
<text x="18.9" y="110.2">7 TX_DAC_I_D[0:15]</text>
<text x="59.7" y="110.9">TX_DAC_Q_D0</text>
<text x="59.7" y="112.7">TX_DAC_Q_D1</text>
<text x="192.8" y="113.5">TXBBQ-</text>
<text x="200.3" y="113.5">2</text>
<text x="59.7" y="118.3">TX_DAC_Q_D4</text>
<text x="59.7" y="116.4">TX_DAC_Q_D3</text>
<text x="59.7" y="114.6">TX_DAC_Q_D2</text>
<text x="145" y="118.3">TX_DAC_CLK+</text>
<text x="228.1" y="119">TX_DAC_CLK+</text>
<text x="241" y="119">8</text>
<text x="59.7" y="125.7">TX_DAC_Q_D8</text>
<text x="59.7" y="122">TX_DAC_Q_D6</text>
<text x="59.7" y="123.9">TX_DAC_Q_D7</text>
<text x="59.7" y="120.1">TX_DAC_Q_D5</text>
<text x="59.7" y="131.3">TX_DAC_Q_D11</text>
<text x="59.7" y="127.6">TX_DAC_Q_D9</text>
<text x="59.7" y="129.4">TX_DAC_Q_D10</text>
<text x="145" y="127.6">TX_DAC_CLK-</text>
<text x="228.1" y="128.3">TX_DAC_CLK-</text>
<text x="241" y="128.3">8</text>
<text x="59.7" y="136.8">TX_DAC_Q_D14</text>
<text x="59.7" y="133.1">TX_DAC_Q_D12</text>
<text x="59.7" y="135">TX_DAC_Q_D13</text>
<text x="18.9" y="141.7">7 TX_DAC_Q_D[0:15]</text>
<text x="59.7" y="138.7">TX_DAC_Q_D15</text>
<text x="18.9" y="145.4">7 TX_DAC_PLL_LOCK</text>
<text x="18.9" y="147.2">7 TX_DAC_RESET</text>
<text x="59.7" y="144.3">TX_DAC_PLL_LOCK</text>
<text x="59.7" y="146.1">TX_DAC_RESET</text>
<text x="59.7" y="149.8">TX_DAC_SPI_CSB</text>
<text x="18.9" y="150.9">7 TX_DAC_SPI_CSB</text>
<text x="18.9" y="152.8">7 TX_DAC_SPI_CLK</text>
<text x="18.9" y="154.6">7 TX_DAC_SPI_SDO</text>
<text x="59.7" y="151.7">TX_DAC_SPI_CLK</text>
<text x="59.7" y="153.5">TX_DAC_SPI_SDO</text>
<text x="59.7" y="155.4">TX_DAC_SPI_SDIO</text>
<text x="18.9" y="156.5">7 TX_DAC_SPI_SDIO</text>
</g>
<g font-size="1.7" fill="#004080">
<text x="84.4" y="82.4">AD9777_P1B1</text>
<text x="84.4" y="80.5">AD9777_P1B0</text>
<text x="100.9" y="81.7" transform="rotate(-90 100.9 81.7)">DVDD</text>
<text x="102.8" y="81.7" transform="rotate(-90 102.8 81.7)">DVDD</text>
<text x="104.6" y="81.7" transform="rotate(-90 104.6 81.7)">DVDD</text>
<text x="106.5" y="81.7" transform="rotate(-90 106.5 81.7)">DVDD</text>
<text x="108.3" y="81.7" transform="rotate(-90 108.3 81.7)">DVDD</text>
<text x="110.2" y="81.7" transform="rotate(-90 110.2 81.7)">DVDD</text>
<text x="113.9" y="83.8" transform="rotate(-90 113.9 83.8)">CLKVDD</text>
<text x="115.8" y="83.8" transform="rotate(-90 115.8 83.8)">CLKVDD</text>
<text x="119.5" y="81.6" transform="rotate(-90 119.5 81.6)">AVDD</text>
<text x="121.3" y="81.6" transform="rotate(-90 121.3 81.6)">AVDD</text>
<text x="123.2" y="81.6" transform="rotate(-90 123.2 81.6)">AVDD</text>
<text x="125" y="81.6" transform="rotate(-90 125 81.6)">AVDD</text>
<text x="126.9" y="81.6" transform="rotate(-90 126.9 81.6)">AVDD</text>
<text x="128.7" y="81.6" transform="rotate(-90 128.7 81.6)">AVDD</text>
<text x="84.4" y="84.2">P1B0</text>
<text x="84.4" y="86.1">P1B1</text>
<text x="84.4" y="87.9">P1B2</text>
<text x="84.4" y="89.8">P1B3</text>
<text x="125.8" y="87.9">LPF</text>
<text x="84.4" y="91.6">P1B4</text>
<text x="84.4" y="93.5">P1B5</text>
<text x="84.4" y="95.3">P1B6</text>
<text x="84.4" y="97.2">P1B7</text>
<text x="84.4" y="99">P1B8</text>
<text x="84.4" y="100.9">P1B9</text>
<text x="122.8" y="97.2">IOUTA1</text>
<text x="122.8" y="99">IOUTB1</text>
<text x="84.4" y="102.7">P1B10</text>
<text x="84.4" y="104.6">P1B11</text>
<text x="84.4" y="106.5">P1B12</text>
<text x="122.8" y="104.6">IOUTA2</text>
<text x="122.8" y="106.5">IOUTB2</text>
<text x="84.4" y="108.3">P1B13</text>
<text x="84.4" y="113.9">AD9777_P2B1</text>
<text x="84.4" y="112">AD9777_P2B0</text>
<text x="84.4" y="115.7">P2B0</text>
<text x="84.4" y="117.6">P2B1</text>
<text x="84.4" y="119.4">P2B2</text>
<text x="84.4" y="121.3">P2B3</text>
<text x="84.4" y="123.1">P2B4</text>
<text x="84.4" y="125">P2B5</text>
<text x="84.4" y="126.9">P2B6</text>
<text x="84.4" y="128.7">P2B7</text>
<text x="84.4" y="130.6">P2B8</text>
<text x="124.6" y="126.9">CLK+</text>
<text x="125.1" y="128.7">CLK-</text>
<text x="84.4" y="134.3">P2B10</text>
<text x="84.4" y="136.1">P2B11</text>
<text x="84.4" y="138">P2B12/1PORTCLK</text>
<text x="84.4" y="132.4">P2B9</text>
<text x="84.4" y="139.8">P2B13/IQSEL</text>
<text x="84.4" y="145.4">DATACLK/PLL_LOCK</text>
<text x="84.4" y="147.3">RESET</text>
<text x="122.6" y="145.4">FSADJ1</text>
<text x="122.6" y="147.3">FSADJ2</text>
<text x="84.4" y="152.8">SPI_CLK</text>
<text x="84.4" y="151">SPI_CSB</text>
<text x="84.4" y="154.7">SPI_SDO</text>
<text x="123.8" y="152.8">REFIO</text>
<text x="84.4" y="156.5">SPI_SDIO</text>
<text x="93.5" y="160.4" transform="rotate(-90 93.5 160.4)">DGND</text>
<text x="95.4" y="160.4" transform="rotate(-90 95.4 160.4)">DGND</text>
<text x="97.2" y="160.4" transform="rotate(-90 97.2 160.4)">DGND</text>
<text x="99.1" y="160.4" transform="rotate(-90 99.1 160.4)">DGND</text>
<text x="100.9" y="160.4" transform="rotate(-90 100.9 160.4)">DGND</text>
<text x="102.8" y="160.4" transform="rotate(-90 102.8 160.4)">DGND</text>
<text x="106.5" y="160.4" transform="rotate(-90 106.5 160.4)">CLKGND</text>
<text x="108.3" y="160.4" transform="rotate(-90 108.3 160.4)">CLKGND</text>
<text x="110.2" y="160.4" transform="rotate(-90 110.2 160.4)">AGND</text>
<text x="112" y="160.4" transform="rotate(-90 112 160.4)">AGND</text>
<text x="113.9" y="160.4" transform="rotate(-90 113.9 160.4)">AGND</text>
<text x="115.8" y="160.4" transform="rotate(-90 115.8 160.4)">AGND</text>
<text x="117.6" y="160.4" transform="rotate(-90 117.6 160.4)">AGND</text>
<text x="119.5" y="160.4" transform="rotate(-90 119.5 160.4)">AGND</text>
<text x="121.3" y="160.4" transform="rotate(-90 121.3 160.4)">AGND</text>
<text x="123.2" y="160.4" transform="rotate(-90 123.2 160.4)">AGND</text>
<text x="125" y="160.4" transform="rotate(-90 125 160.4)">AGND</text>
<text x="126.9" y="160.4" transform="rotate(-90 126.9 160.4)">AGND</text>
<text x="128.7" y="160.4" transform="rotate(-90 128.7 160.4)">AGND</text>
</g>
<text font-size="1.7" fill="#00f" x="147" y="153.5">+ C155</text>
<g font-size="1.3">
<text x="29.3" y="1.4">5</text>
<text x="84.2" y="1.4">4</text>
<text x="139.1" y="1.4">3</text>
<text x="194" y="1.4">2</text>
<text x="248.8" y="1.4">1</text>
<text x=".5" y="28.1">D</text>
<text x="276.8" y="28.1">D</text>
<text x=".5" y="78.1">C</text>
<text x="276.8" y="78.1">C</text>
<text x=".5" y="128.2">B</text>
<text x="276.8" y="128.2">B</text>
<text x=".5" y="178.2">A</text>
<text x="276.8" y="178.2">A</text>
<text x="29.3" y="203.5">5</text>
<text x="84.2" y="203.5">4</text>
<text x="139.1" y="203.5">3</text>
<text x="194" y="203.5">2</text>
<text x="248.8" y="203.5">1</text>
</g>
</svg>
